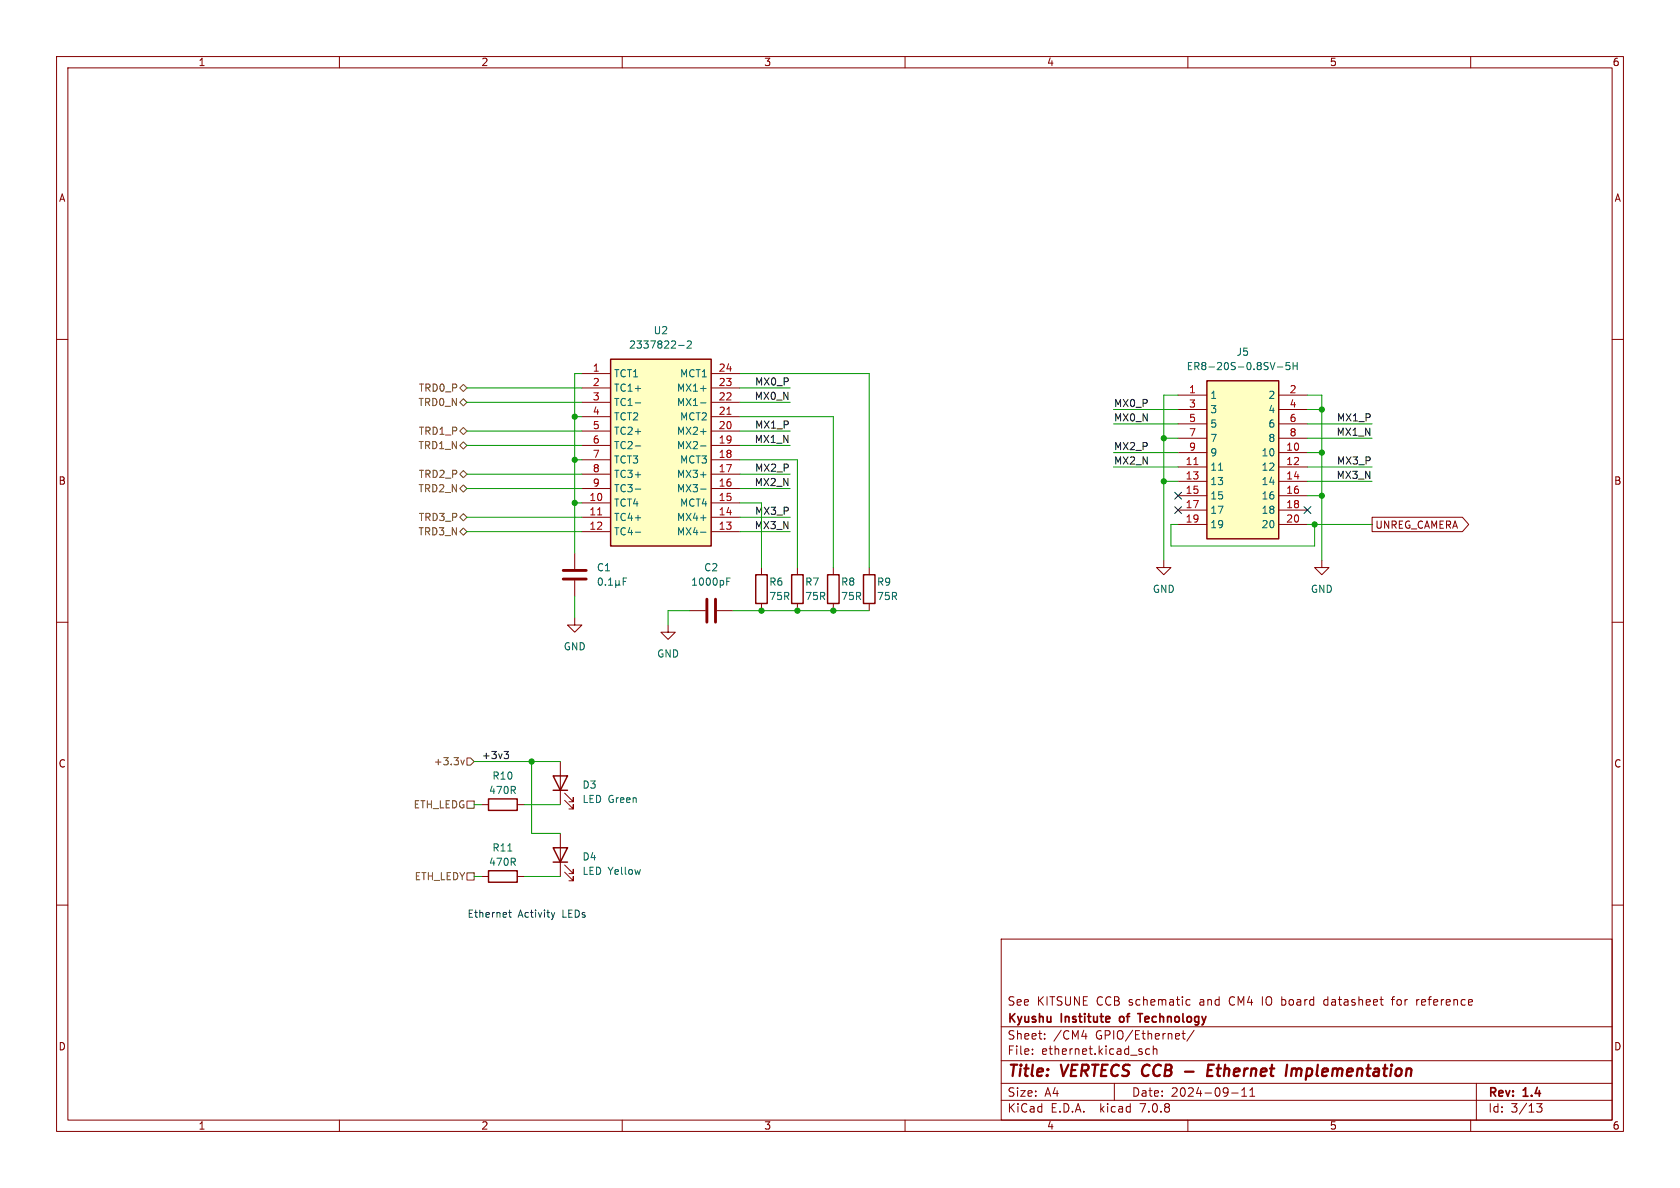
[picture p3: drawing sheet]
<svg xmlns="http://www.w3.org/2000/svg" width="297mm" height="210mm" viewBox="0 0 297 210" stroke-linecap="round" stroke-linejoin="round" font-family="sans-serif">
<g fill="none" stroke="#840000" stroke-width=".18">
<path d="M10 10h277v190h-277zM12 12h273v186h-273zM60 10v2M110 10v2M160 10v2M210 10v2M260 10v2M10 60h2M285 60h2M102.9 66h5M102.9 78.7h5M102.9 68.6h5"/>
<path d="M102.9 76.2h5M102.9 73.7h5M102.9 71.1h5M125.7 66h5.1M125.7 78.7h5.1M125.7 68.6h5.1M125.7 76.2h5.1M125.7 73.7h5.1M125.7 71.1h5.1M208.3 69.9h5.1M208.3 72.4h5.1M208.3 74.9h5.1"/>
<path d="M208.3 77.5h5.1M226.1 69.9h5M226.1 72.4h5M226.1 74.9h5M226.1 77.5h5M101.6 97.8v2.8M102.9 88.9h5M102.9 91.4h5M102.9 94h5M102.9 86.4h5M102.9 83.8h5M102.9 81.3h5"/>
<path d="M125.7 88.9h5.1M125.7 91.4h5.1M125.7 94h5.1M125.7 86.4h5.1M125.7 83.8h5.1M125.7 81.3h5.1M205.7 99.1v1.2h1.3l-1.3 1.3-1.2-1.3h1.2M208.3 80h5.1M208.3 82.6h5.1M208.3 85.1h5.1M208.3 87.6h5.1M208.3 90.2h5.1"/>
<path d="M208.3 92.7h5.1M226.1 80h5M226.1 82.6h5M226.1 85.1h5M226.1 87.6h5M226.1 90.2h5M226.1 92.7h5M233.7 99.1v1.2h1.2l-1.2 1.3-1.3-1.3h1.3M242.6 91.4h15.9l1.2 1.3-1.2 1.3h-15.9zM10 110h2M101.6 109.2v1.3h1.3l-1.3 1.3-1.3-1.3h1.3M101.6 102.6v2.8"/>
<path d="M118.1 110.5v1.3h1.3l-1.3 1.2-1.3-1.2h1.3M121.9 108h2.8M126.7 108h2.8M134.6 100.3v1.3M134.6 106.7v1.3M141 100.3v1.3M141 106.7v1.3M147.3 100.3v1.3M147.3 106.7v1.3M153.7 100.3v1.3M153.7 106.7v1.3M285 110h2"/>
<path d="M99.1 134.6v7.6M10 160h2M85.1 142.2h1.3M85.1 154.9h1.3M91.4 142.2h1.3M91.4 154.9h1.3M99.1 147.3v7.6M99.8 141.5l1.5 1.5v-.8v.8h-.7M99.8 140.2l1.5 1.5v-.7v.7h-.7M99.8 154.2l1.5 1.5v-.8v.8h-.7M99.8 152.9l1.5 1.5v-.7v.7h-.7M285 160h2"/>
<path d="M177 166h108v32h-108zM209.7 177.6l.3 .1 .4-.1M210.4 176.8l-.4-.1-.3 .1M234.3 176.7l-.3 .3v.4l.3 .3M246 176.7h.5M246.5 176.2l-.3 .2v1.3M250.5 176.7v1M250.9 176.7l-.3 .1-.1 .2M60 198v2M110 198v2M160 198v2M177 194.5h108"/>
<path d="M177 191.5h108M177 187.5h108M177 181.5h108M182.5 186.3v.1M182.5 185.5v.1M184.7 183.6v.1M184.7 182.8v.1M191.2 183.2h1M192 182.7v1M197 191.5v3M203.2 185.5l-.4-.1-.3 .3v.4l.2 .2h.5M203.9 185.5l.2-.1 .4 .1v.9"/>
<path d="M203.9 184.9v1.5M209 182.7h.5M209.2 182.2v1.3l.3 .2M210 198v2M211.1 182.1l-1.3 2M217.7 193.2h1.2M219.5 193.8h.9M219.5 192.7l.5-.4v1.5M221 193.8h.8M221 192.7l.4-.4v1.5M260 198v2M261 191.5v6.5"/>
<path d="M271.7 195.1h.9l-.5 .6 .4 .1v.7l-.2 .1-.6-.1"/>
</g>
<path d="M209.5 189.4h1.5M213.5 189.2h.7M214.6 188.2h-1l-.2 2h.9M215.1 188.9h.7M228.4 189.1a.49 .49 0 0 1 .8 .1M228.4 188.9l-.1 1.3M229.2 189.2l-.1 1M229.8 188.9l-.4 .1-.2 .2" fill="none" stroke="#840000" stroke-width=".4"/>
<path d="M198 179.8v.7M201.1 179.2h.9M201.6 179.2v1.5" fill="none" stroke="#840000" stroke-width=".3"/>
<g fill="#ffffc2" stroke="#ffffc2" stroke-width=".18">
<path d="M213.4 67.3h12.7v28h-12.7z"/>
<path d="M107.9 63.5h17.8v33h-17.8z"/>
</g>
<path d="M107.9 63.5h17.8v33h-17.8zM213.4 67.3h12.7v28h-12.7zM133.6 101.6h2v5.1h-2zM140 101.6h2v5.1h-2zM146.3 101.6h2v5.1h-2zM152.7 101.6h2v5.1h-2zM97.8 137.2h2.5l-1.2 2.5zM97.8 139.7h2.5M86.4 141.2h5v2.1h-5zM86.4 153.9h5v2.1h-5zM97.8 149.9h2.5l-1.2 2.5zM97.8 152.4h2.5" fill="none" stroke="#840000" stroke-width=".25"/>
<g fill="none" stroke="#006464" stroke-width=".18">
<path d="M112.3 78.8h1M112.3 71.2h1M120 61.1h1M121.5 60.4l.5-.1 .2 .3-.8 .9h.8M123.9 78.8h.9M123.9 76.3h.9M123.9 71.2h.9M123.9 68.7h.9M225.8 64.9h1M228 64.1h-.6l-.1 .6 .2-.1h.4l.2 .2-.1 .4-.2 .1-.5-.1M228.6 64.1v1.2M228.6 64.7h.7"/>
<path d="M229.3 64.1v1.2M112.3 94.1h1M112.3 86.5h1M123.9 94.1h.9M123.9 91.5h.9M123.9 86.5h.9M123.9 83.9h.9M215.4 83.1h.7M105.9 102.2h.2a.68 .68 0 0 1 .4 .6 .68 .68 0 0 1-.4 .6 .84 .84 0 0 1-.2-1.2zM107 103.3v.1M107.6 103.4h.7M107.6 102.5l.3-.3v1.2"/>
<path d="M108.8 103.3l.2 .1h.3l.2-.1M108.8 102.6v1.3M109.5 103.3l.1 .1M109.5 102.6v.7M110.2 102.8h.4M110.8 102.2h-.6v1.2M128.5 102.2h.6M128.5 102.8h.4M89.8 150.4h.7"/>
</g>
<path d="M128.5 73.2h.7M105.7 91h.7M211.1 82.1h.7" fill="none" stroke="#a90000" stroke-width=".18"/>
<path d="M99.6 102.4h4M99.6 100.8h4M125 105.9v4.1M126.5 105.9v4.1" fill="none" stroke="#840000" stroke-width=".51"/>
<path d="M81.3 68.6l.6-.7 .6 .7-.6 .6zM81.3 78.7l.6-.6 .6 .6-.6 .7zM81.3 71.1l.6-.6 .6 .6-.6 .7zM81.3 76.2l.6-.6 .6 .6-.6 .6zM81.3 94l.6-.7 .6 .7-.6 .6zM81.3 83.8l.6-.6 .6 .6-.6 .7zM81.3 86.4l.6-.7 .6 .7-.6 .6zM81.3 91.4l.6-.6 .6 .6-.6 .7zM81.5 134.4l.3 .8 .3-.8M82.5 134h.7l.6 .6-.6 .7h-.7zM82.5 141.6h1.3v1.3h-1.3zM82.5 154.3h1.3v1.3h-1.3z" fill="none" stroke="#725600" stroke-width=".18"/>
<path d="M89.1 132.8h.8l-.4 .5 .3 .1 .1 .5-.2 .2h-.4" fill="none" stroke="#0f0f0f" stroke-width=".18"/>
<path d="M89.9 161.3h.5M90.1 160.9v1.1l.3 .1M98.1 161.3l-.3 .8" fill="none" stroke="#0000c2" stroke-width=".18"/>
<g fill="none" stroke="#009600" stroke-width=".18">
<path d="M82.5 71.1h20.4M82.5 78.7h20.4M82.5 68.6h20.4M82.5 76.2h20.4M101.6 73.7h1.3M102.9 66h-1.3v31.8M130.8 73.7h16.5v26.6M130.8 71.1h8.9M130.8 78.7h8.9M130.8 68.6h8.9M130.8 66h22.9v34.3M130.8 76.2h8.9"/>
<path d="M196.8 72.4h11.5M196.8 74.9h11.5M205.7 77.5h2.6M208.3 69.9h-2.6v29.2M231.1 69.9h2.6v29.2M231.1 72.4h2.6M231.1 77.5h11.5M231.1 74.9h11.5M82.5 83.8h20.4M82.5 86.4h20.4M82.5 91.4h20.4M82.5 94h20.4"/>
<path d="M101.6 88.9h1.3M101.6 81.3h1.3M130.8 88.9h3.8v11.4M130.8 83.8h8.9M130.8 86.4h8.9M130.8 91.4h8.9M130.8 94h8.9M130.8 81.3h10.2v19M196.8 80h11.5M196.8 82.6h11.5M205.7 85.1h2.6M208.3 92.7h-1.3v3.8h25.4v-3.8"/>
<path d="M231.1 92.7h11.5M231.1 85.1h11.5M231.1 87.6h2.6M231.1 80h2.6M231.1 82.6h11.5M101.6 105.4v3.8M121.9 108h-3.8v2.5M129.5 108h24.2M83.8 134.6h15.3M94 134.6v12.7h5.1M83.8 154.9h1.3M83.8 142.2h1.3"/>
<path d="M92.7 154.9h6.4M92.7 142.2h6.4"/>
</g>
<path d="M207.7 89.6l1.2 1.2M207.7 87l1.2 1.2M208.9 89.6l-1.2 1.2M208.9 87l-1.2 1.2M230.5 89.6l1.2 1.2M231.7 89.6l-1.2 1.2" fill="none" stroke="#000084" stroke-width=".18"/>
<g fill="#009600" stroke="#009600" stroke-width=".18">
<circle cx="233.7" cy="72.4" r=".46"/>
<circle cx="205.7" cy="85.1" r=".46"/>
<circle cx="232.4" cy="92.7" r=".46"/>
<circle cx="233.7" cy="87.6" r=".46"/>
<circle cx="205.7" cy="77.5" r=".46"/>
<circle cx="233.7" cy="80" r=".46"/>
<circle cx="101.6" cy="73.7" r=".46"/>
<circle cx="101.6" cy="81.3" r=".46"/>
<circle cx="134.6" cy="108" r=".46"/>
<circle cx="141" cy="108" r=".46"/>
<circle cx="94" cy="134.6" r=".46"/>
<circle cx="101.6" cy="88.9" r=".46"/>
<circle cx="147.3" cy="108" r=".46"/>
</g>
<g font-size="2.8" fill="#840000">
<text x="178" y="190.9">Title:</text>
<text x="187.7" y="190.9">VERTECS CCB</text>
<text x="215.9" y="190.9">Ethernet</text>
<text x="230.6" y="190.9">Implementation</text>
</g>
<g font-size="2.1" fill="#840000">
<text x="178" y="178">See</text>
<text x="183.3" y="178">KITSUNE</text>
<text x="193.9" y="178">CCB schematic</text>
<text x="212.3" y="178">and</text>
<text x="217.7" y="178">CM4</text>
<text x="223.7" y="178">IO board</text>
<text x="234.9" y="178">datasheet</text>
<text x="247.1" y="178">for</text>
<text x="251.6" y="178">reference</text>
<text x="178" y="184">Sheet:</text>
<text x="178" y="181.2">Kyushu</text>
<text x="186.2" y="184">/CM4</text>
<text x="187.7" y="181.2">Institute</text>
<text x="193.7" y="184">GPIO/Ethernet/</text>
<text x="198.6" y="181.2">of</text>
<text x="202.6" y="181.2">Technology</text>
<text x="178" y="186.7">File:</text>
<text x="184.1" y="186.7">ethernet.kicad_sch</text>
<text x="178" y="196.9">KiCad</text>
<text x="178" y="194.1">Size:</text>
<text x="184.7" y="194.1">A4</text>
<text x="185.7" y="196.9">E.D.A.</text>
<text x="194.6" y="196.9">kicad</text>
<text x="200" y="194.1">Date:</text>
<text x="201.8" y="196.9">7.0.8</text>
<text x="207" y="194.1">2024-09-11</text>
<text x="263" y="194.3">Rev:</text>
<text x="263" y="196.9">Id:</text>
<text x="267.1" y="196.9">3/13</text>
<text x="269.4" y="194.3">1.4</text>
</g>
<g font-size="1.8" fill="#840000">
<text x="35" y="11.9">1</text>
<text x="85" y="11.9">2</text>
<text x="135" y="11.9">3</text>
<text x="185" y="11.9">4</text>
<text x="235" y="11.9">5</text>
<text x="285" y="11.9">6</text>
<text x="10.3" y="35.9">A</text>
<text x="285.3" y="35.9">A</text>
<text x="10.3" y="85.9">B</text>
<text x="285.3" y="85.9">B</text>
<text x="243" y="93.7">UNREG_CAMERA</text>
<text x="10.3" y="135.9">C</text>
<text x="285.3" y="135.9">C</text>
<text x="10.3" y="185.9">D</text>
<text x="285.3" y="185.9">D</text>
<text x="35" y="199.9">1</text>
<text x="85" y="199.9">2</text>
<text x="135" y="199.9">3</text>
<text x="185" y="199.9">4</text>
<text x="235" y="199.9">5</text>
<text x="285" y="199.9">6</text>
</g>
<g font-size="1.8" fill="#006464">
<text x="115.5" y="59.3">U2</text>
<text x="111.1" y="61.8">2337822-2</text>
<text x="209.7" y="65.6">ER8-20S-0.8SV-5H</text>
<text x="218.5" y="63.1">J5</text>
<text x="108.5" y="66.9">TCT1</text>
<text x="108.5" y="69.4">TC1+</text>
<text x="108.5" y="72">TC1-</text>
<text x="119.6" y="72">MX1-</text>
<text x="119.6" y="69.4">MX1+</text>
<text x="120.1" y="66.9">MCT1</text>
<text x="213.9" y="70.7">1</text>
<text x="224.1" y="70.7">2</text>
<text x="108.5" y="74.5">TCT2</text>
<text x="108.5" y="77.1">TC2+</text>
<text x="119.6" y="77.1">MX2+</text>
<text x="120.1" y="74.5">MCT2</text>
<text x="213.9" y="73.3">3</text>
<text x="213.9" y="75.8">5</text>
<text x="224.1" y="73.3">4</text>
<text x="224.1" y="75.8">6</text>
<text x="108.5" y="79.6">TC2-</text>
<text x="108.5" y="82.1">TCT3</text>
<text x="119.6" y="79.6">MX2-</text>
<text x="120.1" y="82.1">MCT3</text>
<text x="213.9" y="83.4">11</text>
<text x="213.9" y="78.3">7</text>
<text x="213.9" y="80.9">9</text>
<text x="222.9" y="80.9">10</text>
<text x="222.9" y="83.4">12</text>
<text x="224.1" y="78.3">8</text>
<text x="108.5" y="89.8">TCT4</text>
<text x="108.5" y="84.7">TC3+</text>
<text x="108.5" y="87.2">TC3-</text>
<text x="119.6" y="87.2">MX3-</text>
<text x="119.6" y="84.7">MX3+</text>
<text x="120.1" y="89.8">MCT4</text>
<text x="213.9" y="86">13</text>
<text x="213.9" y="88.5">15</text>
<text x="222.9" y="86">14</text>
<text x="222.9" y="88.5">16</text>
<text x="108.5" y="92.3">TC4+</text>
<text x="108.5" y="94.8">TC4-</text>
<text x="119.6" y="94.8">MX4-</text>
<text x="119.6" y="92.3">MX4+</text>
<text x="213.9" y="91">17</text>
<text x="213.9" y="93.6">19</text>
<text x="222.9" y="91">18</text>
<text x="222.9" y="93.6">20</text>
<text x="105.4" y="101.2">C1</text>
<text x="124.4" y="101.2">C2</text>
<text x="122.1" y="103.7">1000pF</text>
<text x="135.9" y="103.7">R6</text>
<text x="135.9" y="106.3">75R</text>
<text x="142.2" y="103.7">R7</text>
<text x="142.2" y="106.3">75R</text>
<text x="148.6" y="103.7">R8</text>
<text x="148.6" y="106.3">75R</text>
<text x="154.9" y="103.7">R9</text>
<text x="154.9" y="106.3">75R</text>
<text x="203.7" y="105">GND</text>
<text x="231.6" y="105">GND</text>
<text x="99.6" y="115.2">GND</text>
<text x="116.1" y="116.4">GND</text>
<text x="86.3" y="140.6">470R</text>
<text x="87" y="138">R10</text>
<text x="102.9" y="139.6">D3</text>
<text x="102.9" y="142.2">LED Green</text>
<text x="86.3" y="153.3">470R</text>
<text x="87" y="150.7">R11</text>
<text x="102.9" y="152.3">D4</text>
<text x="102.9" y="154.9">LED Yellow</text>
</g>
<g font-size="1.8" fill="#a90000">
<text x="104.7" y="65.8">1</text>
<text x="127" y="65.8">24</text>
<text x="104.7" y="68.3">2</text>
<text x="104.7" y="70.9">3</text>
<text x="127" y="70.9">22</text>
<text x="127" y="68.3">23</text>
<text x="210.1" y="69.6">1</text>
<text x="227.9" y="69.6">2</text>
<text x="104.7" y="73.4">4</text>
<text x="104.7" y="75.9">5</text>
<text x="127" y="75.9">20</text>
<text x="127" y="73.4">21</text>
<text x="210.1" y="72.1">3</text>
<text x="210.1" y="74.7">5</text>
<text x="210.1" y="77.2">7</text>
<text x="227.9" y="72.1">4</text>
<text x="227.9" y="74.7">6</text>
<text x="227.9" y="77.2">8</text>
<text x="104.7" y="78.5">6</text>
<text x="104.7" y="81">7</text>
<text x="104.7" y="83.6">8</text>
<text x="127" y="83.6">17</text>
<text x="127" y="81">18</text>
<text x="127" y="78.5">19</text>
<text x="209.5" y="82.3">11</text>
<text x="210.1" y="79.8">9</text>
<text x="227.3" y="79.8">10</text>
<text x="227.3" y="82.3">12</text>
<text x="104.1" y="88.6">10</text>
<text x="104.7" y="86.1">9</text>
<text x="127" y="88.6">15</text>
<text x="127" y="86.1">16</text>
<text x="209.5" y="84.8">13</text>
<text x="209.5" y="87.4">15</text>
<text x="209.5" y="89.9">17</text>
<text x="227.3" y="84.8">14</text>
<text x="227.3" y="87.4">16</text>
<text x="227.3" y="89.9">18</text>
<text x="104.1" y="91.2">11</text>
<text x="104.1" y="93.7">12</text>
<text x="127" y="93.7">13</text>
<text x="127" y="91.2">14</text>
<text x="209.5" y="92.5">19</text>
<text x="227.3" y="92.5">20</text>
</g>
<g font-size="1.8" fill="#725600">
<text x="73.9" y="72">TRD0_N</text>
<text x="73.9" y="69.4">TRD0_P</text>
<text x="73.9" y="77.1">TRD1_P</text>
<text x="73.9" y="79.6">TRD1_N</text>
<text x="73.9" y="87.2">TRD2_N</text>
<text x="73.9" y="84.7">TRD2_P</text>
<text x="73.9" y="94.8">TRD3_N</text>
<text x="73.9" y="92.3">TRD3_P</text>
<text x="76.6" y="135.5">+3.3v</text>
<text x="73" y="143.1">ETH_LEDG</text>
<text x="73.2" y="155.8">ETH_LEDY</text>
</g>
<g font-size="1.8" fill="#0f0f0f">
<text x="133.3" y="70.8">MX0_N</text>
<text x="133.4" y="68.2">MX0_P</text>
<text x="133.4" y="75.9">MX1_P</text>
<text x="196.8" y="74.6">MX0_N</text>
<text x="196.8" y="72">MX0_P</text>
<text x="236.2" y="77.1">MX1_N</text>
<text x="236.3" y="74.6">MX1_P</text>
<text x="133.3" y="78.4">MX1_N</text>
<text x="133.4" y="83.5">MX2_P</text>
<text x="196.8" y="79.7">MX2_P</text>
<text x="196.8" y="82.2">MX2_N</text>
<text x="236.3" y="82.2">MX3_P</text>
<text x="133.3" y="86">MX2_N</text>
<text x="236.2" y="84.7">MX3_N</text>
<text x="133.3" y="93.6">MX3_N</text>
<text x="133.4" y="91.1">MX3_P</text>
<text x="85.1" y="134.3">+3v3</text>
</g>
<g font-size="1.8" fill="#0000c2">
<text x="82.5" y="162.3">Ethernet</text>
<text x="91.6" y="162.3">Activity</text>
<text x="99.5" y="162.3">LEDs</text>
</g>
</svg>
